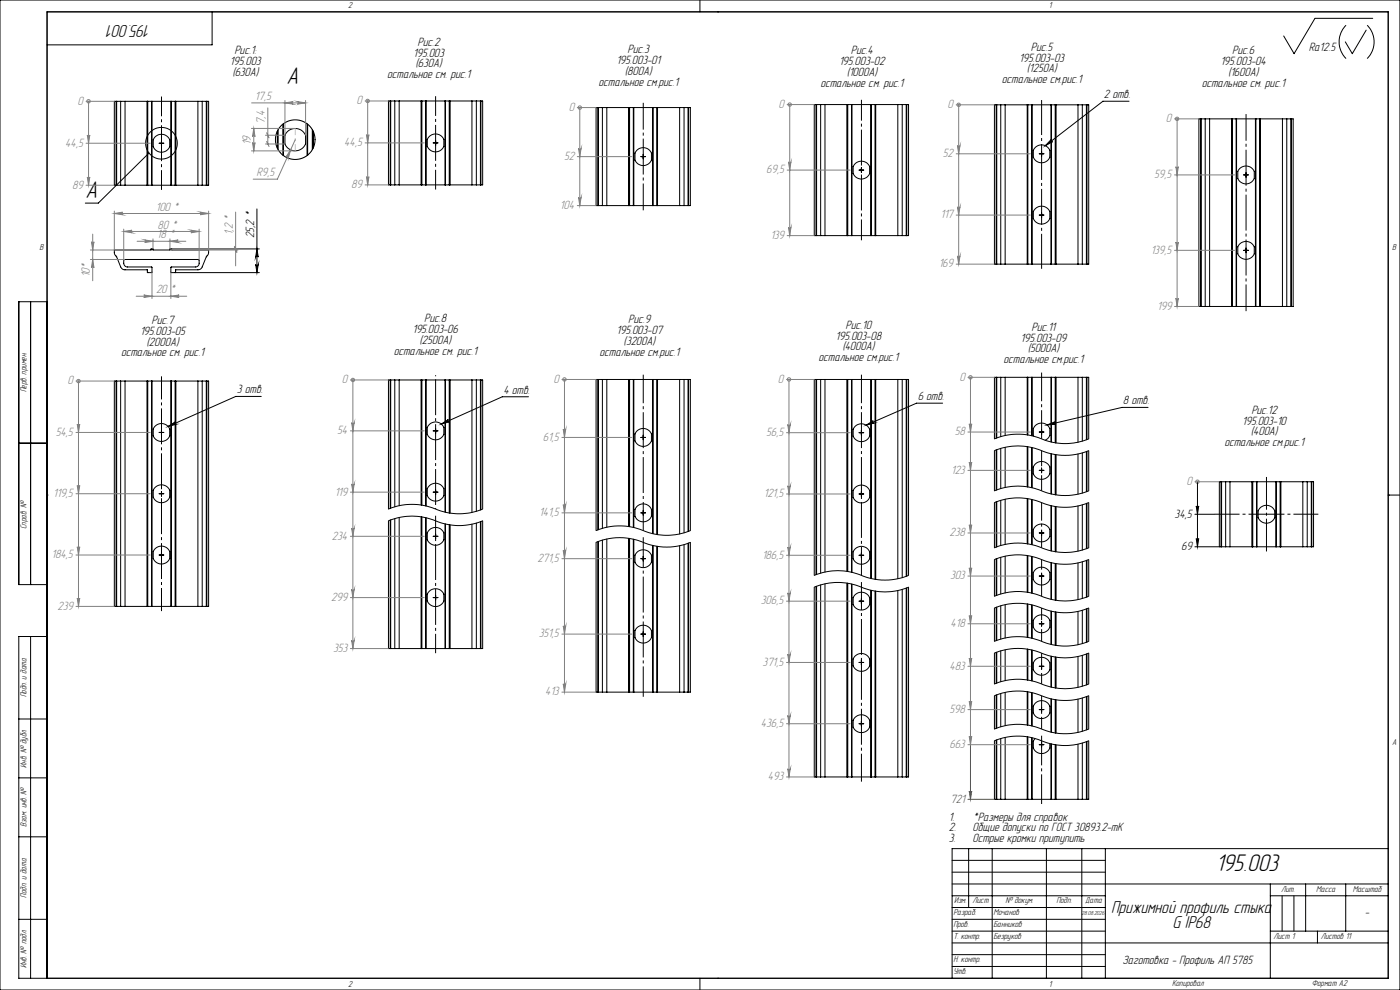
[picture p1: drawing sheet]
<svg xmlns="http://www.w3.org/2000/svg" width="594mm" height="420mm" viewBox="0 0 594 420" stroke-linecap="round" stroke-linejoin="round" font-family="sans-serif">
<g fill="none" stroke="#000" stroke-width=".42">
<path d="M0 0h594v420h-594zM90 5v14h-70M297 0v5M304.5 5h.1M571.1 10.7a10 10 0 0 0 0 14.2M579.6 12.8l-5.8 10-3-5M580.1 10.7a10 10 0 0 1 0 14.2M582.4 7.8h-24.5l-8.8 15-4.4-7.5M49.2 43h.3M49.2 43h-.7v35.6h.7M49.2 43v35.6M49.5 43h1.7"/>
<path d="M49.5 43v35.6M51.2 43h1.9M51.2 43v35.6M53.1 43h9.3M53.1 43v35.6M62.4 43v35.6M62.5 43h.1M62.5 43h.2M62.7 43v35.6M62.7 43h1.6M64.3 43h.2M64.3 43v35.6"/>
<path d="M64.5 43v35.6M64.5 43h8M68.5 59.8v2M72.5 43h.2M72.5 43v35.6M72.7 43v35.6M72.7 43h1.6M74.3 43h.2M74.3 43v35.6M74.5 43h.1M74.5 43v35.6M74.6 43h9.4"/>
<path d="M74.6 43v35.6M84 43h1.8M84 43v35.6M85.8 43h1.7M85.8 43v35.6M87.5 43h.3M87.5 43v35.6M87.8 43h.7v35.6h-.7M87.8 43v35.6M117.7 55.7v7.1M117.8 55.5v7.5M118 55v8.5"/>
<path d="M120 52.7v13.1M120.3 52.5v13.5M130.3 52.5v13.5M130.5 52.7v13.1M132.5 55v8.5M132.8 55.5v7.5M132.9 55.7v7.1M165.6 42.8h.2M165.6 42.8h-.8v35.6h.8M165.6 42.8v35.6M165.8 42.8h1.7M165.8 42.8v35.6"/>
<path d="M167.5 42.8h1.9M167.5 42.8v35.6M169.4 42.8h9.3M169.4 42.8v35.6M178.7 42.8h.1M178.7 42.8v35.6M178.8 42.8h.2M178.8 42.8v35.6M179 42.8v35.6M179 42.8h1.6M180.6 42.8h.2M180.6 42.8v35.6"/>
<path d="M180.8 42.8v35.6M180.8 42.8h8M184.8 59.6v2M188.8 42.8h.2M188.8 42.8v35.6M189 42.8v35.6M189 42.8h1.6M190.6 42.8h.2M190.6 42.8v35.6M190.8 42.8h.1M190.8 42.8v35.6M190.9 42.8h9.3"/>
<path d="M190.9 42.8v35.6M200.2 42.8h1.9M200.2 42.8v35.6M202.1 42.8h1.7M202.1 42.8v35.6M203.8 42.8h.2M203.8 42.8v35.6M204 42.8h.8v35.6h-.8M204 42.8v35.6M253.6 45.6h.3M253.6 45.6h-.7v41.6h.7M253.6 45.6v41.6"/>
<path d="M253.9 45.6h1.7M253.9 45.6v41.6M255.6 45.6h1.9M255.6 45.6v41.6M257.5 45.6h9.3M257.5 45.6v41.6M266.8 45.6v41.6M266.9 45.6h.1M266.9 45.6h.2M267.1 45.6v41.6M267.1 45.6h1.6M268.7 45.6h.2"/>
<path d="M268.7 45.6v41.6M268.9 45.6v41.6M268.9 45.6h8M276.9 45.6h.2M276.9 45.6v41.6M277.1 45.6v41.6M277.1 45.6h1.6M278.7 45.6h.2M278.7 45.6v41.6M278.9 45.6h.1M278.9 45.6v41.6M279 45.6h9.4"/>
<path d="M279 45.6v41.6M288.4 45.6h1.8M288.4 45.6v41.6M290.2 45.6h1.7M290.2 45.6v41.6M291.9 45.6h.3M291.9 45.6v41.6M292.2 45.6h.7v41.6h-.7M292.2 45.6v41.6M346.2 44.4h.3M346.2 44.4h-.7v55.6h.7M346.2 44.4v55.6"/>
<path d="M346.5 44.4h1.7M346.5 44.4v55.6M348.2 44.4h1.8M348.2 44.4v55.6M350 44.4h9.4M350 44.4v55.6M359.4 44.4h.1M359.4 44.4v55.6M359.5 44.4h.2M359.5 44.4v55.6M359.7 44.4v55.6M359.7 44.4h1.6"/>
<path d="M361.3 44.4h.2M361.3 44.4v55.6M361.5 44.4v55.6M361.5 44.4h8M369.5 44.4h.2M369.5 44.4v55.6M369.7 44.4v55.6M369.7 44.4h1.6M371.3 44.4h.2M371.3 44.4v55.6M371.5 44.4h.1M371.5 44.4v55.6"/>
<path d="M371.5 44.4h9.4M380.9 44.4h1.9M380.9 44.4v55.6M382.8 44.4h1.7M382.8 44.4v55.6M384.5 44.4h.2M384.5 44.4v55.6M384.7 44.4h.8v55.6h-.8M384.7 44.4v55.6M422.7 44.5h.2M422.7 44.5h-.8v67.6h.8M422.7 44.5v67.6"/>
<path d="M422.9 44.5v67.6M422.9 44.5h1.7M424.6 44.5h1.9M424.6 44.5v67.6M426.5 44.5v67.6M426.5 44.5h9.4M435.9 44.5h.1M435.9 44.5v67.6M435.9 44.5h.2M436.1 44.5v67.6M436.1 44.5h1.6M437.7 44.5h.2"/>
<path d="M437.7 44.5v67.6M437.9 44.5v67.6M437.9 44.5h8M445.9 44.5h.2M445.9 44.5v67.6M445.9 59.2a.54 .54 0 0 0 0 .8 .54 .54 0 0 0 .7 .1l-3.1 1.7zM446.1 44.5v67.6M446.1 44.5h1.6M447.7 44.5h.2M447.7 44.5v67.6M447.9 44.5v67.6M448 44.5h.1"/>
<path d="M448 44.5h9.4M457.4 44.5h1.8M457.4 44.5v67.6M459.2 44.5v67.6M459.2 44.5h1.7M460.9 44.5h.3M460.9 44.5v67.6M461.2 44.5h.7v67.6h-.7M461.2 44.5v67.6M479 43h-11l-24.5 18.8M509.4 50.4h.3M509.4 50.4h-.7v79.6h.7"/>
<path d="M509.4 50.4v79.6M509.7 50.4h1.7M509.7 50.4v79.6M511.4 50.4h1.8M511.4 50.4v79.6M513.2 50.4h9.4M513.2 50.4v79.6M522.6 50.4h.1M522.6 50.4v79.6M522.7 50.4h.2M522.7 50.4v79.6M522.9 50.4v79.6"/>
<path d="M522.9 50.4h1.6M524.5 50.4h.2M524.5 50.4v79.6M524.7 50.4h8M524.7 50.4v79.6M532.7 50.4h.2M532.7 50.4v79.6M532.9 50.4h1.6M532.9 50.4v79.6M534.5 50.4h.2M534.5 50.4v79.6M534.7 50.4v79.6"/>
<path d="M534.7 50.4h.1M534.7 50.4h9.4M544.1 50.4h1.9M544.1 50.4v79.6M546 50.4h1.7M546 50.4v79.6M547.7 50.4h.2M547.7 50.4v79.6M547.9 50.4h.8v79.6h-.8M547.9 50.4v79.6M49.2 78.6h.3M49.5 78.6h1.7"/>
<path d="M51.2 78.6h1.9M53.1 78.6h9.3M62.5 78.6h.1M62.5 78.6h.2M62.7 78.6h1.6M63.2 64.9l-21.5 21.3h-5.5M64.3 78.6h.2M64.5 78.6h8M67.5 60.8h2M72.5 78.6h.2M72.7 78.6h1.6M74.3 78.6h.2"/>
<path d="M74.5 78.6h.1M74.6 78.6h9.4M84 78.6h1.8M85.8 78.6h1.7M87.5 78.6h.3M165.6 78.4h.2M165.8 78.4h1.7M167.5 78.4h1.9M169.4 78.4h9.3M178.7 78.4h.1M178.8 78.4h.2M179 78.4h1.6"/>
<path d="M180.6 78.4h.2M180.8 78.4h8M183.8 60.6h2M188.8 78.4h.2M189 78.4h1.6M190.6 78.4h.2M190.8 78.4h.1M190.9 78.4h9.3M200.2 78.4h1.9M202.1 78.4h1.7M203.8 78.4h.2M271.9 66.4h2"/>
<path d="M272.9 65.5v1.9M364.5 72.2h2M365.5 71.2v1.9M440.9 65.2h2M441.9 64.3v2M527.6 74.2h2.1M528.7 73.2v2M109 88.6v27.1M253.6 87.2h.3M253.9 87.2h1.7M255.6 87.2h1.9M257.5 87.2h9.3"/>
<path d="M266.9 87.2h.1M266.9 87.2h.2M267.1 87.2h1.6M268.7 87.2h.2M268.9 87.2h8M276.9 87.2h.2M277.1 87.2h1.6M278.7 87.2h.2M278.9 87.2h.1M279 87.2h9.4M288.4 87.2h1.8M290.2 87.2h1.7"/>
<path d="M291.9 87.2h.3M346.2 100h.3M346.5 100h1.7M348.2 100h1.8M350 100h9.4M359.4 100h.1M359.5 100h.2M359.7 100h1.6M361.3 100h.2M361.5 100h8M369.5 100h.2M369.7 100h1.6"/>
<path d="M371.3 100h.2M371.5 100h.1M371.5 100h9.4M380.9 100h1.9M382.8 100h1.7M384.5 100h.2M440.9 91.2h2M441.9 90.3v2M72.9 105.6v.5h15.6l-.1 1.7-.9 1.2-1.7 4.2a1.85 1.85 0 0 1-1.8 1.3h-9.4l-.3 1.2M108.5 112.2a.55 .55 0 0 0 .5 .5 .55 .55 0 0 0 .6-.5l-.6 3.5zM109 105.6l.6 3.5a.55 .55 0 0 0-.6-.5 .55 .55 0 0 0-.5 .5zM110 105.6h-37.9v.5h-7.2v-.5h-.8v.5h-15.6l.2 1.9 .8 1 1.7 4.2a1.94 1.94 0 0 0 1.9 1.3h9.3l.1 1.1h2l-.2-2.3h-10.2a1.63 1.63 0 0 1-1.6-1.6v-1.2l.3-.4h31.4l.3 .2v1.4a1.57 1.57 0 0 1-1.6 1.6h-10.2l-.2 2.2 37.5 .2"/>
<path d="M422.7 112.1h.2M422.9 112.1h1.7M424.6 112.1h1.9M426.5 112.1h9.4M435.9 112.1h.1M435.9 112.1h.2M436.1 112.1h1.6M437.7 112.1h.2M437.9 112.1h8M445.9 112.1h.2M446.1 112.1h1.6M447.7 112.1h.2"/>
<path d="M448 112.1h.1M448 112.1h9.4M457.4 112.1h1.8M459.2 112.1h1.7M460.9 112.1h.3M527.6 106.2h2.1M528.7 105.2v2M13 128v120M20 128h-12v120h12M509.4 130h.3M509.7 130h1.7M511.4 130h1.8"/>
<path d="M513.2 130h9.4M522.6 130h.1M522.7 130h.2M522.9 130h1.6M524.5 130h.2M524.7 130h8M532.7 130h.2M532.9 130h1.6M534.5 130h.2M534.7 130h.1M534.7 130h9.4M544.1 130h1.9"/>
<path d="M546 130h1.7M547.7 130h.2M49.2 161.7h.3M49.2 161.7h-.7v95.6h.7M49.2 161.7v95.6M49.5 161.7v95.6M49.5 161.7h1.7M51.2 161.7h1.9M51.2 161.7v95.6M53.1 161.7v95.6M53.1 161.7h9.3M62.4 161.7v95.6"/>
<path d="M62.5 161.7h.1M62.5 161.7h.2M62.7 161.7v95.6M62.7 161.7h1.6M64.3 161.7h.2M64.3 161.7v95.6M64.5 161.7v95.6M64.5 161.7h8M72.5 161.7h.2M72.5 161.7v95.6M72.7 161.7v95.6M72.7 161.7h1.6"/>
<path d="M74.3 161.7h.2M74.3 161.7v95.6M74.5 161.7h.1M74.5 161.7v95.6M74.6 161.7v95.6M74.6 161.7h9.4M84 161.7h1.8M84 161.7v95.6M85.8 161.7v95.6M85.8 161.7h1.7M87.5 161.7h.3M87.5 161.7v95.6"/>
<path d="M87.8 161.7h.7v95.6h-.7M87.8 161.7v95.6M110.8 168.2h-10.8l-28.7 12.7M165.6 161.2h.2M165.6 161.2h-.8v54.8a27 27 0 0 1 22.1 .7 25.8 25.8 0 0 0 17.9-.7v-54.8h-.8M165.6 161.2v54.5M165.8 161.2v54.4M165.8 161.2h1.7M167.5 161.2h1.9M167.5 161.2v53.8M169.4 161.2v53.3M169.4 161.2h9.3"/>
<path d="M178.7 161.2h.1M178.7 161.2v53.1M178.8 161.2h.2M178.8 161.2v53.1M179 161.2v53.1M179 161.2h1.6M180.6 161.2h.2M180.6 161.2v53.4M180.8 161.2v53.5M180.8 161.2h8M187.3 179.9l2.9-1.9a.54 .54 0 0 0-.2 .7 .54 .54 0 0 0 .7 .2zM188.8 161.2h.2"/>
<path d="M188.8 161.2v56.1M189 161.2v56.1M189 161.2h1.6M190.6 161.2h.2M190.6 161.2v56.4M190.8 161.2h.1M190.8 161.2v56.4M190.9 161.2v56.5M190.9 161.2h9.3M200.2 161.2h1.9M200.2 161.2v56.2M202.1 161.2v55.7"/>
<path d="M202.1 161.2h1.7M203.8 161.2h.2M203.8 161.2v55.1M204 161.2v55.1M224.2 168.3h-11.1l-25.8 11.6M253.6 161h.3M253.6 161h-.7v64.1a27 27 0 0 1 22.1 .8 25.9 25.9 0 0 0 17.9-.8v-64.1h-.7M253.6 161v63.8M253.9 161v63.7M253.9 161h1.7M255.6 161h1.9M255.6 161v63.1"/>
<path d="M257.5 161v62.7M257.5 161h9.3M266.8 161v62.4M266.9 161h.1M266.9 161h.2M267.1 161v62.4M267.1 161h1.6M268.7 161h.2M268.7 161v62.7M268.9 161v62.8M268.9 161h8M276.9 161h.2"/>
<path d="M276.9 161v65.4M277.1 161v65.4M277.1 161h1.6M278.7 161h.2M278.7 161v65.7M278.9 161h.1M278.9 161v65.8M279 161v65.8M279 161h9.4M288.4 161h1.8M288.4 161v65.5M290.2 161v65"/>
<path d="M290.2 161h1.7M291.9 161h.3M291.9 161v64.5M292.2 161v64.4M346.2 161h.3M346.2 161h-.7v83.1a27.1 27.1 0 0 1 22.1 .8 26.3 26.3 0 0 0 17.9-.8v-83.1h-.8M346.2 161v82.8M346.5 161v82.7M346.5 161h1.7M348.2 161h1.8M348.2 161v82.2M350 161v81.7"/>
<path d="M350 161h9.4M359.4 161h.1M359.4 161v81.4M359.5 161h.2M359.5 161v81.4M359.7 161v81.4M359.7 161h1.6M361.3 161h.2M361.3 161v81.8M361.5 161v81.8M361.5 161h8M369.5 161h.2"/>
<path d="M369.5 161v84.4M369.7 161v84.4M369.7 161h1.6M371.3 161h.2M371.3 161v84.8M371.5 161h.1M371.5 161v84.8M371.5 161h9.4M380.9 161h1.9M380.9 161v84.5M382.8 161v84.1M382.8 161h1.7"/>
<path d="M384.5 161h.2M384.5 161v83.5M384.7 161v83.4M399.9 171h-11l-21.4 9.4M422.7 160.1h.2M422.7 160.1h-.8v26.1a27 27 0 0 1 22.1 .8 25.9 25.9 0 0 0 17.9-.8v-26.1h-.7M422.7 160.1v25.8M422.9 160.1h1.7M422.9 160.1v25.7M424.6 160.1h1.9M424.6 160.1v25.1M426.5 160.1h9.4"/>
<path d="M426.5 160.1v24.7M435.9 160.1h.1M435.9 160.1v24.4M435.9 160.1h.2M436.1 160.1h1.6M436.1 160.1v24.4M437.7 160.1h.2M437.7 160.1v24.7M437.9 160.1h8M437.9 160.1v24.8M445.9 160.1h.2M445.9 160.1v27.4"/>
<path d="M446.1 160.1v27.4M446.1 160.1h1.6M447.7 160.1h.2M447.7 160.1v27.7M447.9 160.1l.1 27.8M448 160.1h.1M448 160.1h9.4M457.4 160.1h1.8M457.4 160.1v27.5M459.2 160.1h1.7M459.2 160.1v27M460.9 160.1h.3"/>
<path d="M460.9 160.1v26.5M461.2 160.1v26.4M487.1 172.8h-11.1l-31.7 7.5M8 188h12M67.5 183.5h2M68.5 182.5v2M71.3 180.9l3-1.9a.54 .54 0 0 0-.3 .7 .54 .54 0 0 0 .7 .3zM183.8 182.8h2M184.8 181.8v2M271.9 185.6h2M272.9 184.6v2M364.5 183.6h2"/>
<path d="M365.5 182.6v2M367.5 180.4l3-1.9a.54 .54 0 0 0-.2 .7 .54 .54 0 0 0 .6 .3zM421.9 191.2a27 27 0 0 1 22.1 .8 26.4 26.4 0 0 0 17.9-.8v17a27.3 27.3 0 0 1-22.1-.7 26 26 0 0 0-17.9 .7zM422.7 190.9v17M422.9 190.8v17M424.6 190.2v17.1M426.5 189.8v17M435.9 189.5v17M436.1 189.5v17.1M437.7 189.8v17.1M437.9 189.9v17M438.6 185l-.2-3.2a3.8 3.8 0 0 1 3.5-2.3 3.8 3.8 0 0 1 3.5 2.3v3l-.8 1.2-1.2 .8"/>
<path d="M440.9 199.5h2M440.9 183.3h2M441.9 182.3v2M441.9 198.6v2M444.3 180.3l3.2-1.3a.53 .53 0 0 0-.3 .6 .53 .53 0 0 0 .6 .4zM445.9 192.5v17M446.1 192.5v17.1M447.7 192.8v17.1M447.9 192.9v17M457.4 192.6v17M459.2 192.1v17.1M460.9 191.6v17"/>
<path d="M461.2 191.5v17M20 210h.1M67.5 209.5h2M68.5 208.5v2M169.4 219.6v55.5M178.7 219.3v55.8M178.8 219.3v55.8M179 219.3v55.8M180.6 219.6v55.5M180.8 219.7v55.4M183.8 208.8h2M184.8 207.8v2"/>
<path d="M271.9 217.6h2M272.9 216.6v2M364.5 209.6h2M365.5 208.6v2M421.9 213.2a26.8 26.8 0 0 1 22.1 .8 26.1 26.1 0 0 0 17.9-.8v19.2a27.1 27.1 0 0 1-22.1-.8 26.3 26.3 0 0 0-17.9 .8zM422.7 212.9v19.2M422.9 212.8v19.2M424.6 212.3v19.1M426.5 211.8v19.2M435.9 211.5v19.2M436.1 211.6v19.1M437.7 211.9v19.2"/>
<path d="M437.9 211.9v19.2M445.9 214.5v19.2M446.1 214.6v19.1M447.7 214.9v19.2M447.9 214.9v19.2M457.4 214.6v19.2M459.2 214.2v19.1M460.9 213.6v19.2M461.2 213.5v19.2M507 218.2h8.3M507.5 214.6a.53 .53 0 0 0 .6 .6 .53 .53 0 0 0 .5-.6l-.5 3.6zM508.1 204.4v27.6"/>
<path d="M518.1 204.4h.2M518.1 204.4h-.8v27.6M518.1 204.4v27.6M518.3 204.4h1.7M518.3 204.4v27.6M520 204.4h1.9M520 204.4v27.6M521.9 204.4h9.3M521.9 204.4v27.6M531.2 204.4h.1M531.2 204.4v27.6M531.3 204.4h.2"/>
<path d="M531.3 204.4v27.6M531.5 204.4v27.6M531.5 204.4h1.6M533.1 204.4h.2M533.1 204.4v27.6M533.3 204.4v27.6M533.3 204.4h8M541.3 204.4h.2M541.3 204.4v27.6M541.5 204.4v27.6M541.5 204.4h1.6M543.1 204.4h.2"/>
<path d="M543.1 204.4v27.6M543.3 204.4h.1M543.3 204.4v27.6M543.4 204.4h9.4M543.4 204.4v27.6M552.8 204.4h1.8M552.8 204.4v27.6M554.6 204.4h1.8M554.6 204.4v27.6M556.4 204.4h.2M556.4 204.4v27.6M556.6 204.4h.7v27.6h-.7"/>
<path d="M556.6 204.4v27.6M589 210h.1M589 210h5M67.5 235.5h2M68.5 234.5v2M165.6 220.7v54.4M165.8 220.6v54.5M167.5 220v55.1M183.8 227.5h2M184.8 226.5v2M188.8 222.3v52.8M189 222.3v52.8"/>
<path d="M190.6 222.6v52.5M190.8 222.7v52.4M190.9 222.7v52.4M200.2 222.4v52.7M202.1 221.9v53.2M203.8 221.4v53.7M204 221.2v53.9M253.6 229.8v63.8M253.9 229.7v63.9M255.6 229.1v64.5M257.5 228.7v64.9M266.8 228.4v65.2"/>
<path d="M267.1 228.4v65.2M268.7 228.8v64.8M268.9 228.8v64.8M271.9 237h2M272.9 236v2M276.9 231.4v62.2M277.1 231.4v62.2M278.7 231.8v61.8M278.9 231.8v61.8M279 231.8v61.8M288.4 231.5v62.1M290.2 231.1v62.5"/>
<path d="M291.9 230.5v63.1M292.2 230.4v63.2M364.5 235.6h2M365.5 234.6v2M421.9 237.4a26.8 26.8 0 0 1 22.1 .7 26.1 26.1 0 0 0 17.9-.7v15.6a27.1 27.1 0 0 1-22.1-.8 25.8 25.8 0 0 0-17.9 .8zM422.7 237.1v15.5M422.9 237v15.6M424.6 236.4v15.6M426.5 236v15.5M435.9 235.7v15.6M436.1 235.7v15.6M437.7 236.1v15.5"/>
<path d="M437.9 236.1v15.6M440.9 226.1h2M441.9 225.1v2M445.9 238.7v15.6M446.1 238.7v15.6M447.7 239.1v15.5M447.9 239.1v15.6M457.4 238.8v15.6M459.2 238.4v15.5M460.9 237.8v15.5M461.2 237.7v15.5M507 232h10.3"/>
<path d="M507.5 228.5a.53 .53 0 0 0 .6 .5 .53 .53 0 0 0 .5-.5l-.5 3.5zM517.3 232h.8M518.1 232h.2M518.3 232h1.7M520 232h1.9M521.9 232h9.3M531.2 232h.1M531.3 232h.2M531.5 232h1.6M533.1 232h.2M533.3 232h8M541.3 232h.2"/>
<path d="M541.5 232h1.6M543.1 232h.2M543.3 232h.1M543.4 232h9.4M552.8 232h1.8M554.6 232h1.8M556.4 232h.2M49.2 257.3h.3M49.5 257.3h1.7M51.2 257.3h1.9M53.1 257.3h9.3M62.5 257.3h.1"/>
<path d="M62.5 257.3h.2M62.7 257.3h1.6M64.3 257.3h.2M64.5 257.3h8M72.5 257.3h.2M72.7 257.3h1.6M74.3 257.3h.2M74.5 257.3h.1M74.6 257.3h9.4M84 257.3h1.8M85.8 257.3h1.7M87.5 257.3h.3"/>
<path d="M183.8 253.5h2M184.8 252.5v2M346.2 248.8v80.8M346.5 248.7v80.9M348.2 248.2v81.4M350 247.7v81.9M359.4 247.4v82.2M359.5 247.4v82.2M359.7 247.5v82.1M361.3 247.8v81.8M361.5 247.8v81.8M364.5 255h2"/>
<path d="M365.5 254v2M369.5 250.4v79.2M369.7 250.5v79.1M371.3 250.8v78.8M371.5 250.8v78.8M380.9 250.5v79.1M382.8 250.1v79.5M384.5 249.5v80.1M384.7 249.4v80.2M421.9 258a26.8 26.8 0 0 1 22.1 .7 26.1 26.1 0 0 0 17.9-.7v14.1a26.9 26.9 0 0 1-22.1-.8 26 26 0 0 0-17.9 .8zM422.7 257.7v14.1M422.9 257.6v14.1"/>
<path d="M424.6 257v14.1M426.5 256.5v14.2M435.9 256.2v14.2M435.9 256.3v14.1M436.1 256.3v14.1M437.7 256.6v14.1M437.9 256.7v14.1M440.9 244.4h2M441.9 243.4v2M445.9 259.2v14.2M446.1 259.3v14.1M447.7 259.6v14.1"/>
<path d="M447.9 259.6v14.2M457.4 259.4v14.1M459.2 258.9v14.1M460.9 258.3v14.2M461.2 258.3v14.1M13 270v145M20 270h-12v145h581v-410h-569v410M165.6 275.1h.2M165.6 275.1h-.8v-54.1a27 27 0 0 1 22.1 .7 25.8 25.8 0 0 0 17.9-.7v54.1h-.8M165.8 275.1h1.7M167.5 275.1h1.9M169.4 275.1h9.3"/>
<path d="M178.7 275.1h.1M178.8 275.1h.2M179 275.1h1.6M180.6 275.1h.2M180.8 275.1h8M188.8 275.1h.2M189 275.1h1.6M190.6 275.1h.2M190.8 275.1h.1M190.9 275.1h9.3M200.2 275.1h1.9M202.1 275.1h1.7"/>
<path d="M203.8 275.1h.2M271.9 269h2M272.9 268v2M421.9 277.1a27.2 27.2 0 0 1 22.1 .7 26.1 26.1 0 0 0 17.9-.7v13.1a27.1 27.1 0 0 1-22.1-.8 25.8 25.8 0 0 0-17.9 .8zM422.7 276.8v13.1M422.9 276.7v13.1M424.6 276.1v13.1M426.5 275.7v13.1M435.9 275.4v13.1M436.1 275.4v13.1M437.7 275.7v13.1M437.9 275.8v13.1"/>
<path d="M440.9 264.6h2M441.9 263.6v2M445.9 278.4v13.1M446.1 278.4v13.1M447.7 278.7v13.1M447.9 278.8v13.1M457.4 278.5v13.1M459.2 278v13.1M460.9 277.5v13.1M461.2 277.4v13.1M253.6 293.6h.3M253.6 293.6h-.7v-63.5a27 27 0 0 1 22.1 .8 26.4 26.4 0 0 0 17.9-.8v63.5h-.7"/>
<path d="M253.9 293.6h1.7M255.6 293.6h1.9M257.5 293.6h9.3M266.9 293.6h.1M266.9 293.6h.2M267.1 293.6h1.6M268.7 293.6h.2M268.9 293.6h8M276.9 293.6h.2M277.1 293.6h1.6M278.7 293.6h.2M278.9 293.6h.1"/>
<path d="M279 293.6h9.4M288.4 293.6h1.8M290.2 293.6h1.7M291.9 293.6h.3M364.5 281h2M365.5 280v2M421.9 295.2a26.8 26.8 0 0 1 22.1 .7 26.1 26.1 0 0 0 17.9-.7v14.1a27.1 27.1 0 0 1-22.1-.8 25.8 25.8 0 0 0-17.9 .8zM422.7 294.9v14.1M422.9 294.8v14.1M424.6 294.2v14.1M426.5 293.7v14.2M435.9 293.5v14.1"/>
<path d="M436.1 293.5v14.1M437.7 293.8v14.1M437.9 293.9v14.1M440.9 282.7h2M441.9 281.7v2M445.9 296.5v14.1M446.1 296.5v14.1M447.7 296.8v14.2M447.9 296.8v14.2M457.4 296.6v14.1M459.2 296.1v14.2M460.9 295.5v14.2"/>
<path d="M461.2 295.5v14.1M8 305h12M364.5 307h2M365.5 306v2M422.7 314v25.1M422.9 313.9v25.2M424.6 313.3v25.8M426.5 312.9v26.2M435.9 312.6v26.5M436.1 312.6v26.5M437.7 312.9v26.2M437.9 313v26.1"/>
<path d="M439.2 313.3l-.8 1.1v3a3.6 3.6 0 0 0 4.4 2.2 3.6 3.6 0 0 0 2.6-4.1M440.9 301h2M440.9 315.9h2M441.9 300.1v1.9M441.9 314.9v2M445.9 315.6v23.5M446.1 315.6v23.5M447.7 315.9v23.2M447.9 316v23.1M457.4 315.7v23.4M459.2 315.2v23.9M460.9 314.7v24.4"/>
<path d="M461.2 314.6v24.5M8 330h12M346.2 329.6h.3M346.2 329.6h-.7v-80.5a26.9 26.9 0 0 1 22.1 .8 26 26 0 0 0 17.9-.8v80.5h-.8M346.5 329.6h1.7M348.2 329.6h1.8M350 329.6h9.4M359.4 329.6h.1M359.5 329.6h.2M359.7 329.6h1.6M361.3 329.6h.2M361.5 329.6h8"/>
<path d="M369.5 329.6h.2M369.7 329.6h1.6M371.3 329.6h.2M371.5 329.6h.1M371.5 329.6h9.4M380.9 329.6h1.9M382.8 329.6h1.7M384.5 329.6h.2M422.7 339.1h.2M422.7 339.1h-.8v-24.8a27 27 0 0 1 22.1 .7 25.9 25.9 0 0 0 17.9-.7v24.8h-.7M422.9 339.1h1.7M424.6 339.1h1.9"/>
<path d="M426.5 339.1h9.4M435.9 339.1h.1M435.9 339.1h.2M436.1 339.1h1.6M437.7 339.1h.2M437.9 339.1h8M445.9 339.1h.2M446.1 339.1h1.6M447.7 339.1h.2M448 339.1h.1M448 339.1h9.4M457.4 339.1h1.8"/>
<path d="M459.2 339.1h1.7M460.9 339.1h.3M8 355h12M404 365h65M404 370h65M404 375h185M411 360v25M421 360v55M444 360v55M459 360v55M469 360v55M539 375v40"/>
<path d="M554 375v20M571 375v20M589 360h-185v55M8 390h12M404 390h65M404 395h65M404 380h65M404 385h65M539 395h50M539 380h50M544 380v15M549 380v15"/>
<path d="M559 395v5M297 415v5M304.5 415h.1M404 405h65M404 410h65M404 400h185"/>
<circle cx="125.3" cy="59.3" r="8.4"/>
<circle cx="125.3" cy="59.2" r="4.7"/>
<circle cx="68.5" cy="60.8" r="6.7"/>
<circle cx="68.5" cy="60.8" r="3.8"/>
<circle cx="184.8" cy="60.6" r="3.8"/>
<circle cx="272.9" cy="66.4" r="3.8"/>
<circle cx="365.5" cy="72.2" r="3.8"/>
<circle cx="441.9" cy="65.3" r="3.8"/>
<circle cx="528.7" cy="74.2" r="3.8"/>
<circle cx="441.9" cy="91.3" r="3.8"/>
<circle cx="528.7" cy="106.2" r="3.8"/>
<circle cx="68.5" cy="183.5" r="3.8"/>
<circle cx="184.8" cy="182.8" r="3.8"/>
<circle cx="272.9" cy="185.6" r="3.8"/>
<circle cx="365.5" cy="183.6" r="3.8"/>
<circle cx="441.9" cy="199.6" r="3.8"/>
<circle cx="68.5" cy="209.5" r="3.8"/>
<circle cx="184.8" cy="208.8" r="3.8"/>
<circle cx="272.9" cy="217.6" r="3.8"/>
<circle cx="365.5" cy="209.6" r="3.8"/>
<circle cx="537.3" cy="218.2" r="3.8"/>
<circle cx="68.5" cy="235.5" r="3.8"/>
<circle cx="184.8" cy="227.5" r="3.8"/>
<circle cx="272.9" cy="237" r="3.8"/>
<circle cx="365.5" cy="235.6" r="3.8"/>
<circle cx="441.9" cy="226.1" r="3.8"/>
<circle cx="184.8" cy="253.5" r="3.8"/>
<circle cx="365.5" cy="255" r="3.8"/>
<circle cx="441.9" cy="244.4" r="3.8"/>
<circle cx="272.9" cy="269" r="3.8"/>
<circle cx="441.9" cy="264.6" r="3.8"/>
<circle cx="365.5" cy="281" r="3.8"/>
<circle cx="441.9" cy="282.7" r="3.8"/>
<circle cx="365.5" cy="307" r="3.8"/>
<circle cx="441.9" cy="301" r="3.8"/>
</g>
<path d="M411.8 315.9v23.2M410.7 339.1h11.2M411.2 335.6a.53 .53 0 0 0 .6 .5 .53 .53 0 0 0 .5-.5l-.5 3.5z" fill="none" stroke="#808000" stroke-width=".42"/>
<g fill="none" stroke="#808080" stroke-width=".42">
<path d="M36.5 43h12M37 57.3a.53 .53 0 0 0 .6 .5 .53 .53 0 0 0 .5-.5l-.5 3.5zM37.6 43h.1M37.6 43v35.6M106.7 54.5h18.6M106.8 43.7h22.8M107.7 54.5l.5 3.5a.53 .53 0 0 0-.5-.5 .53 .53 0 0 0-.6 .5zM107.7 54.5v9.5M112.6 57.4h8.3M113.1 56.3l1.1 2.2M113.6 45.8v15.3M120.9 43.7l3.5-.6a.55 .55 0 0 0-.5 .5 .55 .55 0 0 0 .5 .6z"/>
<path d="M120.9 42.6v14.8M125.3 59.2l-7.6 16.8h-10.3M126.2 43.1l3.4 .6-3.4 .5a.55 .55 0 0 0 .5-.6 .55 .55 0 0 0-.5-.5zM129.6 42.6v14.8M154.9 42.8h9.9M155.5 57.1a.53 .53 0 0 0 .5 .5 .53 .53 0 0 0 .5-.5l-.5 3.5zM156 42.8h.1M156 42.8v35.6M244.9 45.6h8M246 45.6h.1M246 45.6v41.6M334 44.4h11.5"/>
<path d="M335.1 44.4h.1M335.1 44.4v55.6M405.7 44.5h16.2M406.8 44.5h.1M406.8 44.5v67.6M498.3 50.4h10.4M499.4 50.4h.1M499.4 50.4v79.6M36.5 60.8h27.2M36.5 78.6h12M37 75.1a.53 .53 0 0 0 .6 .5 .53 .53 0 0 0 .5-.5l-.5 3.5zM106.7 64h18.6"/>
<path d="M107.1 60.5a.53 .53 0 0 0 .6 .5 .53 .53 0 0 0 .5-.5l-.5 3.5zM112.6 61.1h8.3M113.1 60l1.1 2.2M123.3 63.6l-.9 3.4a.54 .54 0 0 0-.3-.7 .54 .54 0 0 0-.7 .3zM154.9 60.6h25.1M154.9 78.4h9.9M155.5 74.9a.53 .53 0 0 0 .5 .6 .53 .53 0 0 0 .5-.6l-.5 3.5zM244.9 66.4h23.2M245.5 63a.55 .55 0 0 0 .5 .5 .55 .55 0 0 0 .6-.5l-.6 3.4zM334 72.2h26.7M334.5 68.7a.53 .53 0 0 0 .6 .5 .53 .53 0 0 0 .5-.5l-.5 3.5zM405.7 65.2h31.4"/>
<path d="M406.2 61.8a.55 .55 0 0 0 .6 .5 .55 .55 0 0 0 .5-.5l-.5 3.4zM498.3 74.2h25.5M498.9 70.7a.53 .53 0 0 0 .5 .5 .53 .53 0 0 0 .6-.5l-.6 3.5zM39.3 99.3v19.8M48.5 90.6l3.5-.6a.55 .55 0 0 0-.5 .6 .55 .55 0 0 0 .5 .5zM48.5 89.6v16.5h-10.2M48.5 90.6h40M52.5 98.2l3.5-.5a.55 .55 0 0 0-.5 .5 .55 .55 0 0 0 .5 .6zM52.5 97.2v13.3M52.5 98.2h32M81 97.7l3.5 .5-3.5 .6a.55 .55 0 0 0 .5-.6 .55 .55 0 0 0-.5-.5zM84.5 97.2v13.3"/>
<path d="M85 90l3.5 .6-3.5 .5a.55 .55 0 0 0 .5-.5 .55 .55 0 0 0-.5-.6zM88.5 89.6v16.5M100 90v22.8M244.9 87.2h8M245.5 83.7a.55 .55 0 0 0 .5 .6 .55 .55 0 0 0 .6-.6l-.6 3.5zM334 100h11.5M334.5 96.5a.53 .53 0 0 0 .6 .5 .53 .53 0 0 0 .5-.5l-.5 3.5zM405.7 91.2h31.4M406.2 87.8a.55 .55 0 0 0 .6 .5 .55 .55 0 0 0 .5-.5l-.5 3.4zM38.3 110.1h14.6M38.8 102.6a.53 .53 0 0 0 .5 .5 .53 .53 0 0 0 .6-.5l-.6 3.5zM39.3 110.1l.6 3.5a.53 .53 0 0 0-.6-.5 .53 .53 0 0 0-.5 .5z"/>
<path d="M58.2 102.4h20.6M61.4 101.8l3.5 .6-3.5 .5a.55 .55 0 0 0 .5-.6 .55 .55 0 0 0-.5-.5zM64.5 115.5v11.2M64.9 101.3v4.3M72.1 102.4l3.5-.6a.55 .55 0 0 0-.5 .5 .55 .55 0 0 0 .5 .6zM72.1 101.3v4.3M72.1 106.1h28.9M72.5 115.5v11.2M72.9 105.6h28.1M99.4 105l1.1 2.2M99.4 104.5l1.1 2.2M405.7 112.1h16.2"/>
<path d="M406.2 108.6a.55 .55 0 0 0 .6 .5 .55 .55 0 0 0 .5-.5l-.5 3.5zM498.3 106.2h25.5M498.9 102.7a.53 .53 0 0 0 .5 .6 .53 .53 0 0 0 .6-.6l-.6 3.5zM57.8 125.7h21.4M61 125.1l3.5 .6-3.5 .5a.53 .53 0 0 0 .5-.5 .53 .53 0 0 0-.5-.6zM72.5 125.7l3.5-.6a.53 .53 0 0 0-.5 .6 .53 .53 0 0 0 .5 .5zM498.3 130h10.4M498.9 126.5a.53 .53 0 0 0 .5 .5 .53 .53 0 0 0 .6-.5l-.6 3.5zM32.2 161.7h16.3M32.8 180a.53 .53 0 0 0 .5 .5 .53 .53 0 0 0 .5-.5l-.5 3.5zM33.3 161.7h.1M33.3 161.7v95.6"/>
<path d="M148.7 161.2h16.1M149.2 179.3a.55 .55 0 0 0 .5 .5 .55 .55 0 0 0 .6-.5l-.6 3.5zM149.7 161.2h.1M149.7 161.2v113.9M238.4 161h14.5M239.5 161h.1M239.5 161v132.6M333.7 161h11.8M334.8 161h.1M334.8 161v168.6M410.7 160.1h11.2M411.2 179.8a.53 .53 0 0 0 .6 .5 .53 .53 0 0 0 .5-.5l-.5 3.5z"/>
<path d="M411.8 160.1h.1M411.8 160.1v155.8M32.2 183.5h31.5M148.7 182.8h31.3M238.4 185.6h29.7M239 182.1a.53 .53 0 0 0 .5 .5 .53 .53 0 0 0 .5-.5l-.5 3.5zM333.7 183.6h27M334.2 180.1a.55 .55 0 0 0 .6 .5 .55 .55 0 0 0 .5-.5l-.5 3.5zM410.7 183.3h26.4M410.7 199.5h26.4M411.2 196.1a.53 .53 0 0 0 .6 .5 .53 .53 0 0 0 .5-.5l-.5 3.4zM32.2 209.5h31.5"/>
<path d="M32.8 206a.53 .53 0 0 0 .5 .5 .53 .53 0 0 0 .5-.5l-.5 3.5zM148.7 208.8h31.3M149.2 205.3a.55 .55 0 0 0 .5 .5 .55 .55 0 0 0 .6-.5l-.6 3.5zM238.4 217.6h29.7M239 214.1a.53 .53 0 0 0 .5 .5 .53 .53 0 0 0 .5-.5l-.5 3.5zM333.7 209.6h27M334.2 206.1a.55 .55 0 0 0 .6 .5 .55 .55 0 0 0 .5-.5l-.5 3.5zM507 204.4h10.3M508.1 204.4h.1M32.2 235.5h31.5M32.8 232a.53 .53 0 0 0 .5 .5 .53 .53 0 0 0 .5-.5l-.5 3.5zM148.7 227.5h31.3"/>
<path d="M149.2 224a.55 .55 0 0 0 .5 .5 .55 .55 0 0 0 .6-.5l-.6 3.5zM238.4 237h29.7M239 233.5a.53 .53 0 0 0 .5 .5 .53 .53 0 0 0 .5-.5l-.5 3.5zM333.7 235.6h27M334.2 232.1a.55 .55 0 0 0 .6 .5 .55 .55 0 0 0 .5-.5l-.5 3.5zM410.7 226.1h26.4M411.2 222.6a.53 .53 0 0 0 .6 .5 .53 .53 0 0 0 .5-.5l-.5 3.5zM32.2 257.3h16.3M32.8 253.8a.53 .53 0 0 0 .5 .5 .53 .53 0 0 0 .5-.5l-.5 3.5zM148.7 253.5h31.3M149.2 250a.55 .55 0 0 0 .5 .5 .55 .55 0 0 0 .6-.5l-.6 3.5zM333.7 255h27"/>
<path d="M334.2 251.5a.55 .55 0 0 0 .6 .5 .55 .55 0 0 0 .5-.5l-.5 3.5zM410.7 244.4h26.4M411.2 240.9a.53 .53 0 0 0 .6 .5 .53 .53 0 0 0 .5-.5l-.5 3.5zM148.7 275.1h16.1M149.2 271.6a.55 .55 0 0 0 .5 .6 .55 .55 0 0 0 .6-.6l-.6 3.5zM238.4 269h29.7M239 265.5a.53 .53 0 0 0 .5 .5 .53 .53 0 0 0 .5-.5l-.5 3.5zM334.2 277.5a.55 .55 0 0 0 .6 .5 .55 .55 0 0 0 .5-.5l-.5 3.5zM410.7 264.6h26.4M411.2 261.1a.53 .53 0 0 0 .6 .5 .53 .53 0 0 0 .5-.5l-.5 3.5zM411.2 279.2a.53 .53 0 0 0 .6 .5 .53 .53 0 0 0 .5-.5l-.5 3.5zM238.4 293.6h14.5"/>
<path d="M239 290.1a.53 .53 0 0 0 .5 .5 .53 .53 0 0 0 .5-.5l-.5 3.5zM333.7 281h27M410.7 282.7h26.4M411.2 297.6a.53 .53 0 0 0 .6 .5 .53 .53 0 0 0 .5-.5l-.5 3.4zM333.7 307h27M334.2 303.5a.55 .55 0 0 0 .6 .5 .55 .55 0 0 0 .5-.5l-.5 3.5zM410.7 301h26.4M410.7 315.9h26.4M411.2 312.4a.53 .53 0 0 0 .6 .5 .53 .53 0 0 0 .5-.5l-.5 3.5zM333.7 329.6h11.8M334.2 326.1a.55 .55 0 0 0 .6 .5 .55 .55 0 0 0 .5-.5l-.5 3.5z"/>
<circle cx="37.6" cy="43" r=".72"/>
<circle cx="156" cy="42.8" r=".72"/>
<circle cx="246" cy="45.6" r=".73"/>
<circle cx="335.1" cy="44.4" r=".71"/>
<circle cx="406.8" cy="44.5" r=".72"/>
<circle cx="499.4" cy="50.4" r=".71"/>
<circle cx="33.3" cy="161.7" r=".72"/>
<circle cx="149.7" cy="161.2" r=".72"/>
<circle cx="239.5" cy="161" r=".72"/>
<circle cx="334.8" cy="161" r=".73"/>
<circle cx="411.8" cy="160.1" r=".72"/>
<circle cx="508.1" cy="204.4" r=".72"/>
</g>
<path d="M441.9 341.1v-29" fill="none" stroke="#000" stroke-width=".42" stroke-dasharray="15.2 1.3 1.3 1.3" stroke-dashoffset="2.7" stroke-linecap="butt"/>
<path d="M441.9 272.1v-14.2M441.9 309.3v-14.1" fill="none" stroke="#000" stroke-width=".42" stroke-dasharray="15.2 1.3 1.3 1.3" stroke-dashoffset="10.1" stroke-linecap="butt"/>
<path d="M441.9 290.2v-13.1" fill="none" stroke="#000" stroke-width=".42" stroke-dasharray="15.2 1.3 1.3 1.3" stroke-dashoffset="10.6" stroke-linecap="butt"/>
<path d="M441.9 252.9v-15.5" fill="none" stroke="#000" stroke-width=".42" stroke-dasharray="15.2 1.3 1.3 1.3" stroke-dashoffset="7.8" stroke-linecap="butt"/>
<path d="M441.9 232.4v-19.2" fill="none" stroke="#000" stroke-width=".42" stroke-dasharray="15.2 1.3 1.3 1.3" stroke-dashoffset="7.6" stroke-linecap="butt"/>
<path d="M441.9 208.2v-17" fill="none" stroke="#000" stroke-width=".42" stroke-dasharray="15.2 1.3 1.3 1.3" stroke-dashoffset="8.6" stroke-linecap="butt"/>
<path d="M441.9 186.2v-28.1M272.9 225.1v-66.1" fill="none" stroke="#000" stroke-width=".42" stroke-dasharray="15.2 1.3 1.3 1.3" stroke-dashoffset="3.1" stroke-linecap="butt"/>
<path d="M68.5 80.6v-39.6M184.8 80.4v-39.6" fill="none" stroke="#000" stroke-width=".42" stroke-dasharray="15.2 1.3 1.3 1.3" stroke-dashoffset="6.9" stroke-linecap="butt"/>
<path d="M272.9 89.2v-45.6M528.7 132v-83.6" fill="none" stroke="#000" stroke-width=".42" stroke-dasharray="15.2 1.3 1.3 1.3" stroke-dashoffset="3.9" stroke-linecap="butt"/>
<path d="M365.5 101.9v-59.6" fill="none" stroke="#000" stroke-width=".42" stroke-dasharray="15.2 1.3 1.3 1.3" stroke-dashoffset="6.4" stroke-linecap="butt"/>
<path d="M441.9 114v-71.6" fill="none" stroke="#000" stroke-width=".42" stroke-dasharray="15.2 1.3 1.3 1.3" stroke-dashoffset=".4" stroke-linecap="butt"/>
<path d="M68.5 259.3v-99.6" fill="none" stroke="#000" stroke-width=".42" stroke-dasharray="15.2 1.3 1.3 1.3" stroke-dashoffset="5.4" stroke-linecap="butt"/>
<path d="M184.8 277.1v-58.3" fill="none" stroke="#000" stroke-width=".42" stroke-dasharray="15.2 1.3 1.3 1.3" stroke-dashoffset="7" stroke-linecap="butt"/>
<path d="M184.8 215.9v-56.7" fill="none" stroke="#000" stroke-width=".42" stroke-dasharray="15.2 1.3 1.3 1.3" stroke-dashoffset="-1.7" stroke-linecap="butt"/>
<path d="M272.9 295.6v-67.7" fill="none" stroke="#000" stroke-width=".42" stroke-dasharray="15.2 1.3 1.3 1.3" stroke-dashoffset="2.4" stroke-linecap="butt"/>
<path d="M365.5 331.6v-84.7" fill="none" stroke="#000" stroke-width=".42" stroke-dasharray="15.2 1.3 1.3 1.3" stroke-dashoffset="3.4" stroke-linecap="butt"/>
<path d="M365.5 244.1v-85.1" fill="none" stroke="#000" stroke-width=".42" stroke-dasharray="15.2 1.3 1.3 1.3" stroke-dashoffset="3.2" stroke-linecap="butt"/>
<path d="M559.3 218.1h-44" fill="none" stroke="#000" stroke-width=".42" stroke-dasharray="15.2 1.3 1.3 1.3" stroke-dashoffset="4.7" stroke-linecap="butt"/>
<path d="M537.3 233.9v-31.6" fill="none" stroke="#000" stroke-width=".42" stroke-dasharray="15.2 1.3 1.3 1.3" stroke-dashoffset="1.3" stroke-linecap="butt"/>
<path d="M125.3 54.5v9.5" fill="none" stroke="#c0c0c0" stroke-width=".42" stroke-dasharray="15.2 1.3 1.3 1.3" stroke-dashoffset="12.4" stroke-linecap="butt"/>
<g fill="#000">
<path d="M108.5 112.2a.55 .55 0 0 0 .5 .5 .55 .55 0 0 0 .6-.5l-.6 3.5zM109 105.6l.6 3.5a.55 .55 0 0 0-.6-.5 .55 .55 0 0 0-.5 .5z"/>
<path d="M444.3 180.3l3.2-1.3a.53 .53 0 0 0-.3 .6 .53 .53 0 0 0 .6 .4zM445.9 59.2a.54 .54 0 0 0 0 .8 .54 .54 0 0 0 .7 .1l-3.1 1.7zM71.3 180.9l3-1.9a.54 .54 0 0 0-.3 .7 .54 .54 0 0 0 .7 .3zM187.3 179.9l2.9-1.9a.54 .54 0 0 0-.2 .7 .54 .54 0 0 0 .7 .2zM367.5 180.4l3-1.9a.54 .54 0 0 0-.2 .7 .54 .54 0 0 0 .6 .3z"/>
</g>
<path d="M411.2 335.6a.53 .53 0 0 0 .6 .5 .53 .53 0 0 0 .5-.5l-.5 3.5z" fill="#808000"/>
<g fill="#808080">
<path d="M411.2 179.8a.53 .53 0 0 0 .6 .5 .53 .53 0 0 0 .5-.5l-.5 3.5zM411.2 196.1a.53 .53 0 0 0 .6 .5 .53 .53 0 0 0 .5-.5l-.5 3.4zM411.2 222.6a.53 .53 0 0 0 .6 .5 .53 .53 0 0 0 .5-.5l-.5 3.5zM411.2 240.9a.53 .53 0 0 0 .6 .5 .53 .53 0 0 0 .5-.5l-.5 3.5zM411.2 261.1a.53 .53 0 0 0 .6 .5 .53 .53 0 0 0 .5-.5l-.5 3.5zM411.2 279.2a.53 .53 0 0 0 .6 .5 .53 .53 0 0 0 .5-.5l-.5 3.5zM411.2 297.6a.53 .53 0 0 0 .6 .5 .53 .53 0 0 0 .5-.5l-.5 3.4zM411.2 312.4a.53 .53 0 0 0 .6 .5 .53 .53 0 0 0 .5-.5l-.5 3.5zM48.5 90.6l3.5-.6a.55 .55 0 0 0-.5 .6 .55 .55 0 0 0 .5 .5zM85 90l3.5 .6-3.5 .5a.55 .55 0 0 0 .5-.5 .55 .55 0 0 0-.5-.6zM61 125.1l3.5 .6-3.5 .5a.53 .53 0 0 0 .5-.5 .53 .53 0 0 0-.5-.6zM72.5 125.7l3.5-.6a.53 .53 0 0 0-.5 .6 .53 .53 0 0 0 .5 .5zM61.4 101.8l3.5 .6-3.5 .5a.55 .55 0 0 0 .5-.6 .55 .55 0 0 0-.5-.5zM72.1 102.4l3.5-.6a.55 .55 0 0 0-.5 .5 .55 .55 0 0 0 .5 .6zM149.2 179.3a.55 .55 0 0 0 .5 .5 .55 .55 0 0 0 .6-.5l-.6 3.5zM149.2 205.3a.55 .55 0 0 0 .5 .5 .55 .55 0 0 0 .6-.5l-.6 3.5zM149.2 224a.55 .55 0 0 0 .5 .5 .55 .55 0 0 0 .6-.5l-.6 3.5zM149.2 250a.55 .55 0 0 0 .5 .5 .55 .55 0 0 0 .6-.5l-.6 3.5zM149.2 271.6a.55 .55 0 0 0 .5 .6 .55 .55 0 0 0 .6-.6l-.6 3.5zM239 182.1a.53 .53 0 0 0 .5 .5 .53 .53 0 0 0 .5-.5l-.5 3.5zM239 214.1a.53 .53 0 0 0 .5 .5 .53 .53 0 0 0 .5-.5l-.5 3.5zM239 233.5a.53 .53 0 0 0 .5 .5 .53 .53 0 0 0 .5-.5l-.5 3.5zM239 265.5a.53 .53 0 0 0 .5 .5 .53 .53 0 0 0 .5-.5l-.5 3.5zM239 290.1a.53 .53 0 0 0 .5 .5 .53 .53 0 0 0 .5-.5l-.5 3.5zM334.2 180.1a.55 .55 0 0 0 .6 .5 .55 .55 0 0 0 .5-.5l-.5 3.5zM334.2 206.1a.55 .55 0 0 0 .6 .5 .55 .55 0 0 0 .5-.5l-.5 3.5zM334.2 232.1a.55 .55 0 0 0 .6 .5 .55 .55 0 0 0 .5-.5l-.5 3.5zM334.2 251.5a.55 .55 0 0 0 .6 .5 .55 .55 0 0 0 .5-.5l-.5 3.5zM334.2 277.5a.55 .55 0 0 0 .6 .5 .55 .55 0 0 0 .5-.5l-.5 3.5zM334.2 303.5a.55 .55 0 0 0 .6 .5 .55 .55 0 0 0 .5-.5l-.5 3.5zM334.2 326.1a.55 .55 0 0 0 .6 .5 .55 .55 0 0 0 .5-.5l-.5 3.5zM123.3 63.6l-1.9 3a.54 .54 0 0 1 .7-.3 .54 .54 0 0 1 .3 .7z"/>
<path d="M38.8 102.6a.53 .53 0 0 0 .5 .5 .53 .53 0 0 0 .6-.5l-.6 3.5zM39.3 110.1l.6 3.5a.53 .53 0 0 0-.6-.5 .53 .53 0 0 0-.5 .5z"/>
<path d="M52.5 98.2l3.5-.5a.55 .55 0 0 0-.5 .5 .55 .55 0 0 0 .5 .6zM81 97.7l3.5 .5-3.5 .6a.55 .55 0 0 0 .5-.6 .55 .55 0 0 0-.5-.5z"/>
<path d="M120.9 43.7l3.5-.6a.55 .55 0 0 0-.5 .5 .55 .55 0 0 0 .5 .6zM126.2 43.1l3.4 .6-3.4 .5a.55 .55 0 0 0 .5-.6 .55 .55 0 0 0-.5-.5z"/>
</g>
<path d="M507.5 214.6a.53 .53 0 0 0 .6 .6 .53 .53 0 0 0 .5-.6l-.5 3.6zM507.5 228.5a.53 .53 0 0 0 .6 .5 .53 .53 0 0 0 .5-.5l-.5 3.5z" fill="#000"/>
<g fill="#808080">
<path d="M37 57.3a.53 .53 0 0 0 .6 .5 .53 .53 0 0 0 .5-.5l-.5 3.5zM37 75.1a.53 .53 0 0 0 .6 .5 .53 .53 0 0 0 .5-.5l-.5 3.5zM155.5 57.1a.53 .53 0 0 0 .5 .5 .53 .53 0 0 0 .5-.5l-.5 3.5zM155.5 74.9a.53 .53 0 0 0 .5 .6 .53 .53 0 0 0 .5-.6l-.5 3.5zM245.5 63a.55 .55 0 0 0 .5 .5 .55 .55 0 0 0 .6-.5l-.6 3.4zM245.5 83.7a.55 .55 0 0 0 .5 .6 .55 .55 0 0 0 .6-.6l-.6 3.5zM334.5 68.7a.53 .53 0 0 0 .6 .5 .53 .53 0 0 0 .5-.5l-.5 3.5zM334.5 96.5a.53 .53 0 0 0 .6 .5 .53 .53 0 0 0 .5-.5l-.5 3.5zM406.2 61.8a.55 .55 0 0 0 .6 .5 .55 .55 0 0 0 .5-.5l-.5 3.4zM406.2 87.8a.55 .55 0 0 0 .6 .5 .55 .55 0 0 0 .5-.5l-.5 3.4zM406.2 108.6a.55 .55 0 0 0 .6 .5 .55 .55 0 0 0 .5-.5l-.5 3.5zM498.9 70.7a.53 .53 0 0 0 .5 .5 .53 .53 0 0 0 .6-.5l-.6 3.5zM498.9 102.7a.53 .53 0 0 0 .5 .6 .53 .53 0 0 0 .6-.6l-.6 3.5zM498.9 126.5a.53 .53 0 0 0 .5 .5 .53 .53 0 0 0 .6-.5l-.6 3.5zM32.8 180a.53 .53 0 0 0 .5 .5 .53 .53 0 0 0 .5-.5l-.5 3.5zM32.8 206a.53 .53 0 0 0 .5 .5 .53 .53 0 0 0 .5-.5l-.5 3.5zM32.8 232a.53 .53 0 0 0 .5 .5 .53 .53 0 0 0 .5-.5l-.5 3.5zM32.8 253.8a.53 .53 0 0 0 .5 .5 .53 .53 0 0 0 .5-.5l-.5 3.5z"/>
<path d="M107.7 54.5l.5 3.5a.53 .53 0 0 0-.5-.5 .53 .53 0 0 0-.6 .5zM107.1 60.5a.53 .53 0 0 0 .6 .5 .53 .53 0 0 0 .5-.5l-.5 3.5z"/>
</g>
<g font-size="10.5">
<text x="121.6" y="35.4">А</text>
<text x="36.2" y="83.8">А</text>
<text x="515.8" y="369.7">195.003</text>
</g>
<g font-size="7.5">
<text x="64" y="10.5" transform="rotate(-180 64 10.5)">195.001</text>
<text x="471.4" y="387.2">Прижимной профиль стыка</text>
<text x="497.5" y="393.8">G IP68</text>
</g>
<g font-size="5.3">
<text x="99.4" y="23">Рис.1:</text>
<text x="177.2" y="19.4">Рис.2</text>
<text x="266.3" y="22.7">Рис.3</text>
<text x="361" y="23">Рис.4</text>
<text x="437.4" y="21.5">Рис.5</text>
<text x="522.8" y="23">Рис.6</text>
<text x="555.4" y="21.5">Ra12.5</text>
<text x="97.6" y="27.6">195.003</text>
<text x="175.3" y="24">195.003</text>
<text x="176.3" y="28.6">(630А)</text>
<text x="261.5" y="27.3">195.003-01</text>
<text x="356" y="27.6">195.003-02</text>
<text x="432.5" y="26.1">195.003-03</text>
<text x="517.8" y="27.6">195.003-04</text>
<text x="98.6" y="32.2">(630А)</text>
<text x="164.3" y="33.2">остальное см. рис.1</text>
<text x="265.2" y="31.9">(800А)</text>
<text x="359.2" y="32.2">(1000А)</text>
<text x="425.1" y="35.4">остальное см.рис.1</text>
<text x="435.7" y="30.8">(1250А)</text>
<text x="521.1" y="32.2">(1600А)</text>
<text x="253.9" y="36.5">остальное см.рис.1</text>
<text x="348.1" y="36.9">остальное см. рис.1</text>
<text x="468.4" y="41.6">2 отв.</text>
<text x="509.9" y="36.8">остальное см. рис.1</text>
<text x="107.8" y="101.1" transform="rotate(-90 107.8 101.1)">25,2 *</text>
<text x="64.3" y="137.4">Рис.7</text>
<text x="180" y="136.7">Рис.8</text>
<text x="266.6" y="137.2">Рис.9</text>
<text x="59.4" y="142">195.003-05</text>
<text x="175" y="141.3">195.003-06</text>
<text x="261.6" y="141.8">195.003-07</text>
<text x="358.8" y="139.5">Рис.10</text>
<text x="437.6" y="140.3">Рис.11</text>
<text x="62.2" y="146.6">(2000А)</text>
<text x="178" y="145.9">(2500А)</text>
<text x="264.6" y="146.5">(3200А)</text>
<text x="354.5" y="144.1">195.003-08</text>
<text x="357.4" y="148.7">(4000А)</text>
<text x="433" y="144.9">195.003-09</text>
<text x="436" y="149.5">(5000А)</text>
<text x="51.4" y="151.2">остальное см. рис.1</text>
<text x="167.1" y="150.5">остальное см. рис.1</text>
<text x="254.4" y="151.1">остальное см.рис.1</text>
<text x="347.3" y="153.3">остальное см.рис.1</text>
<text x="425.8" y="154.1">остальное см.рис.1</text>
<text x="100.5" y="166.8">3 отв.</text>
<text x="213.6" y="167">4 отв.</text>
<text x="389.4" y="169.7">6 отв.</text>
<text x="476.4" y="171.5">8 отв.</text>
<text x="530.9" y="175.5">Рис.12</text>
<text x="527.1" y="180.1">195.003-10</text>
<text x="530.7" y="184.7">(400А)</text>
<text x="519.5" y="189.4">остальное см.рис.1</text>
<text x="498.4" y="219.6">34,5</text>
<text x="501.1" y="233.4">69</text>
<text x="402.6" y="348.1">1.</text>
<text x="402.6" y="352.7">2.</text>
<text x="412.6" y="352.7">Общие допуски по ГОСТ 30893.2-mK</text>
<text x="412.6" y="348.1">*Размеры для справок</text>
<text x="402.6" y="357.4">3.</text>
<text x="412.6" y="357.4">Острые кромки притупить</text>
<text x="579.1" y="388.6">-</text>
<text x="476.2" y="408.9">Заготовка - Профиль АП 5785</text>
</g>
<g font-size="5.3" fill="#808080">
<text x="32.9" y="44.4">0</text>
<text x="108.2" y="42.4">17,5</text>
<text x="151.3" y="44.3">0</text>
<text x="241.3" y="47.1">0</text>
<text x="330.4" y="45.8">0</text>
<text x="402.1" y="45.9">0</text>
<text x="112.4" y="52.6" transform="rotate(-90 112.4 52.6)">7,4</text>
<text x="494.7" y="51.8">0</text>
<text x="27.6" y="62.2">44,5</text>
<text x="106.5" y="61.7" transform="rotate(-90 106.5 61.7)">19</text>
<text x="146.1" y="62.1">44,5</text>
<text x="239.3" y="67.9">52</text>
<text x="400.1" y="66.7">52</text>
<text x="108.8" y="74.8">R9,5</text>
<text x="325.1" y="73.6">69,5</text>
<text x="489.7" y="75.6">59,5</text>
<text x="30.6" y="80">89</text>
<text x="149" y="79.9">89</text>
<text x="66.1" y="89.3">100 *</text>
<text x="237.6" y="88.7">104</text>
<text x="399.1" y="92.7">117</text>
<text x="66.6" y="101.1">18 *</text>
<text x="66.9" y="97">80 *</text>
<text x="98.8" y="99.8" transform="rotate(-90 98.8 99.8)">1,2 *</text>
<text x="326.9" y="101.4">139</text>
<text x="488.2" y="107.6">139,5</text>
<text x="398.3" y="113.5">169</text>
<text x="38.1" y="117.7" transform="rotate(-90 38.1 117.7)">10*</text>
<text x="66.2" y="124.4">20 *</text>
<text x="491" y="131.4">199</text>
<text x="407.1" y="161.5">0</text>
<text x="28.6" y="163.1">0</text>
<text x="145" y="162.6">0</text>
<text x="234.8" y="162.4">0</text>
<text x="330.1" y="162.4">0</text>
<text x="23.6" y="184.9">54,5</text>
<text x="143" y="184.2">54</text>
<text x="325.1" y="185">56,5</text>
<text x="405.1" y="184.7">58</text>
<text x="230.3" y="187">61,5</text>
<text x="403.6" y="201">123</text>
<text x="503.4" y="205.8">0</text>
<text x="22.6" y="210.9">119,5</text>
<text x="142" y="210.2">119</text>
<text x="324.1" y="211">121,5</text>
<text x="228.8" y="219">141,5</text>
<text x="402.8" y="227.5">238</text>
<text x="140.8" y="229">234</text>
<text x="21.9" y="236.9">184,5</text>
<text x="228.1" y="238.4">271,5</text>
<text x="323.3" y="237">186,5</text>
<text x="403.1" y="245.8">303</text>
<text x="140.5" y="255">299</text>
<text x="322.8" y="256.5">306,5</text>
<text x="24.4" y="258.7">239</text>
<text x="403.3" y="266.1">418</text>
<text x="228.6" y="270.4">351,5</text>
<text x="141.3" y="276.6">353</text>
<text x="323.6" y="282.5">371,5</text>
<text x="402.8" y="284.1">483</text>
<text x="231.3" y="295">413</text>
<text x="402.8" y="302.5">598</text>
<text x="322.8" y="308.5">436,5</text>
<text x="402.8" y="317.3">663</text>
<text x="325.8" y="331.1">493</text>
</g>
<text font-size="5.3" fill="#808000" x="403.3" y="340.5">721</text>
<g font-size="3.8">
<text x="147.7" y="3.6">2</text>
<text x="445" y="3.6">1</text>
<text x="16.7" y="106.1">B</text>
<text x="590.7" y="106.1">B</text>
<text x="11.3" y="166.5" transform="rotate(-90 11.3 166.5)">Перв. примен.</text>
<text x="11.3" y="224.4" transform="rotate(-90 11.3 224.4)">Справ. №</text>
<text x="11.3" y="295.8" transform="rotate(-90 11.3 295.8)">Подп. и дата</text>
<text x="590.6" y="316.1">A</text>
<text x="11.3" y="325.7" transform="rotate(-90 11.3 325.7)">Инв. № дубл.</text>
<text x="11.3" y="350.8" transform="rotate(-90 11.3 350.8)">Взам. инв. №</text>
<text x="11.3" y="380.8" transform="rotate(-90 11.3 380.8)">Подп. и дата</text>
<text x="404.9" y="383.3">Изм.</text>
<text x="412.7" y="383.3">Лист</text>
<text x="426.6" y="383.3">№ докум.</text>
<text x="448.2" y="383.3">Подп.</text>
<text x="460.5" y="383.3">Дата</text>
<text x="543.6" y="378.3">Лит.</text>
<text x="558.4" y="378.3">Масса</text>
<text x="573.9" y="378.3">Масштаб</text>
<text x="404.5" y="388.3">Разраб.</text>
<text x="421.5" y="388.4">Мочанов</text>
<text x="404.5" y="393.3">Пров.</text>
<text x="421.5" y="393.4">Банников</text>
<text x="404.5" y="398.3">Т. контр.</text>
<text x="421.5" y="398.4">Безруков</text>
<text x="540.4" y="398.3">Лист 1</text>
<text x="560.4" y="398.3">Листов 11</text>
<text x="11.3" y="410.7" transform="rotate(-90 11.3 410.7)">Инв. № подл.</text>
<text x="404.5" y="408.3">Н. контр.</text>
<text x="404.5" y="413.3">Утв.</text>
<text x="147.7" y="418.6">2</text>
<text x="445" y="418.6">1</text>
<text x="497.3" y="418.3">Копировал</text>
<text x="556.6" y="418.3">Формат А2</text>
</g>
<text font-size="2.6" x="458.9" y="388.4">28.08.2026</text>
</svg>
